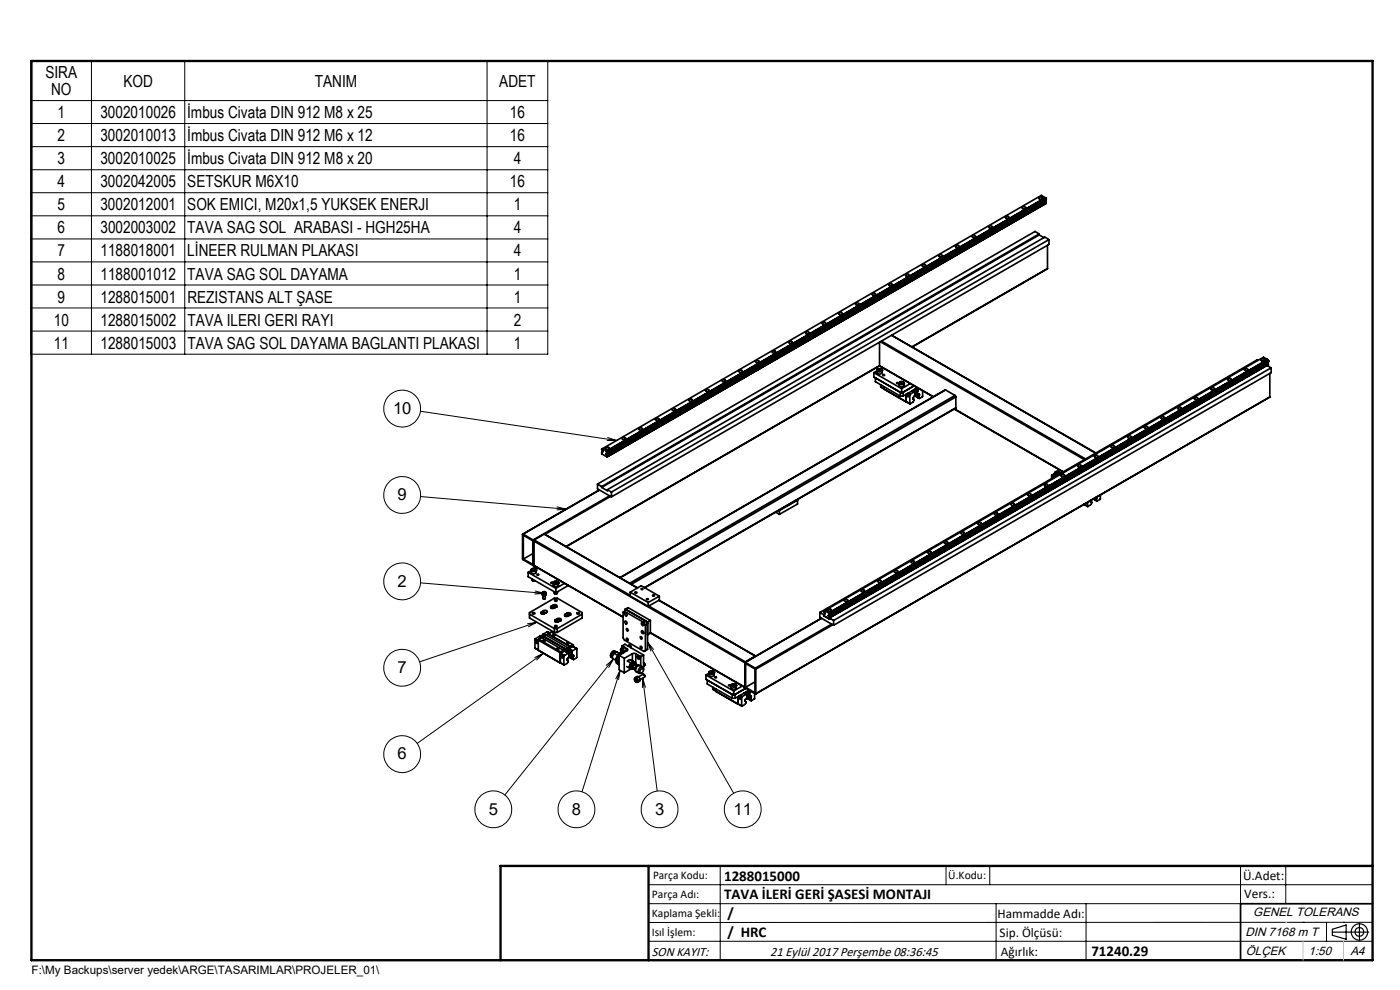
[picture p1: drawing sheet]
<svg xmlns="http://www.w3.org/2000/svg" width="297mm" height="210mm" viewBox="0 0 297 210" stroke-linecap="round" stroke-linejoin="round" font-family="sans-serif">
<g fill="none" stroke="#000" stroke-width=".21">
<path d="M6.5 12.9h109.7v62.2h-109.7zM19.4 12.9v62.2M39.2 12.9v62.2M103.3 12.9v62.2M6.5 21.3h109.7M6.5 26.2h109.7M6.5 31.1h109.7M6.5 36h109.7M6.5 40.9h109.7M6.5 45.8h109.7M6.5 50.7h109.7M6.5 55.6h109.7"/>
<path d="M6.5 60.5h109.7M6.5 65.3h109.7M6.5 70.2h109.7M89.2 87.2l41.6 6.2M128.8 93.4h2M128.9 92.8l1.9 .6M89.2 105.3l31 2.7M118.2 107.5l2 .5M120.2 108l-2.1 .2M89.2 123.6l26.3 2.3M113.5 125.4l2 .5M113.9 132l-24.9 8.4"/>
<path d="M113.9 132l-1.8 1M113.9 132l-2 .3M115.3 138.6l-26.8 19.1M115.3 138.6l-1.5 1.4M115.3 138.6l-1.8 .9M115.5 125.9l-2 .1M130.1 139.8l-23 28.8M130.1 139.8l-.9 1.8M130.1 139.8l-1.5 1.3M137.4 136.2l18.2 32.1M137.4 136.2l1.2 1.6M137.4 136.2l.7 1.9"/>
<path d="M131.6 142.2l-8.1 25.7M131.6 142.2l-.4 2M131.6 142.2l-1 1.8M136.3 143.9l3.1 23.9M136.3 143.9l.6 1.9M136.3 143.9v2M137.6 187.7h153.6M137.6 191.7h153.6M137.6 199.7h153.6M152.8 183.7v20M200.7 183.7v4M210 183.7v4"/>
<path d="M211.3 191.7v12M230.4 191.7v12M263.2 183.7v20M272.8 183.7v8M276.4 195.6h.1M281.4 195.6v4.1M285 195.6h.1M291.2 195.6l-153.6 .1"/>
<circle cx="85.3" cy="86.7" r="3.9"/>
<circle cx="85.3" cy="105" r="3.9"/>
<circle cx="85.3" cy="123.3" r="3.9"/>
<circle cx="85.3" cy="141.7" r="3.9"/>
<circle cx="85.3" cy="160" r="3.9"/>
<circle cx="104.6" cy="171.7" r="3.9"/>
<circle cx="122.3" cy="171.7" r="3.9"/>
<circle cx="139.9" cy="171.7" r="3.9"/>
<circle cx="157.6" cy="171.7" r="3.9"/>
</g>
<g fill="none" stroke="#000" stroke-width=".25">
<path d="M282.6 197.7h7.8M282.6 197.1l3-.9v3l-3-.8zM288.4 195.8v3.8M106.2 203.7h185"/>
<circle cx="288.4" cy="197.7" r="1.74"/>
<circle cx="288.4" cy="197.7" r=".93"/>
</g>
<g fill="none" stroke="#000" stroke-width=".35">
<path d="M191.2 59.7h.1M191.2 59.7l-10.6 6.1M192.1 59.2l-.9 .5M192.1 58.2l.3-.1a.29 .29 0 0 1 .4 .1 .29 .29 0 0 1 0 .4 .29 .29 0 0 1-.4 0l-.3-.2zM195.6 56.2l.3-.1a.28 .28 0 0 1 .5 .1 .28 .28 0 0 1-.4 .3h-.3zM199.1 54.2l.3-.1a.32 .32 0 0 1 .4-.1 .32 .32 0 0 1 0 .5 .32 .32 0 0 1-.4 0zM201.7 54.1h.1M201.7 54.1l-21.2 12.3M201.8 53.5h.1M201.8 53.5l-.9 .6M202.6 53.6l-.9 .5M202.7 52.1l.2-.1a.27 .27 0 0 1 .4 0 .27 .27 0 0 1 0 .4h-.1a.3 .3 0 0 1-.4 0 .3 .3 0 0 1-.1-.3z"/>
<path d="M206.3 50.1l.3-.2a.26 .26 0 0 1 .4 .1 .26 .26 0 0 1-.3 .4h-.1a.26 .26 0 0 1-.3 0 .26 .26 0 0 1 0-.3zM209.8 48l.3-.1a.26 .26 0 0 1 .3 0 .26 .26 0 0 1 0 .4l-.3 .1a.26 .26 0 0 1-.3-.1 .26 .26 0 0 1 0-.3zM212.3 48h.1M212.3 48l-.9 .5M212.4 47.4h.1M212.4 47.4l-10.6 6.1M213.2 47.5l-.9 .5M213.4 46l.2-.1a.27 .27 0 0 1 .3 0 .27 .27 0 0 1 .1 .3l-.2 .1a.28 .28 0 0 1-.4 0 .28 .28 0 0 1 0-.3zM216.9 44l.2-.2a.27 .27 0 0 1 .4 .1 .27 .27 0 0 1 0 .3l-.2 .1a.3 .3 0 0 1-.3 0 .3 .3 0 0 1-.1-.3zM220.4 41.9l.3-.1a.28 .28 0 0 1 .5 .2 .28 .28 0 0 1-.4 .3 .27 .27 0 0 1-.3-.1 .27 .27 0 0 1-.1-.3zM220.5 49.8l-92.9 53.6M220.5 49.8l1 .6"/>
<path d="M220.5 49.6v.2M220.5 49.6l-92.9 53.6M220.5 49.6l-.9-.5-92.8 53.6M221.8 42.6h.1M221.8 41.9l-93.1 53.8M221.8 41.9v.1M221.8 41.9l-.9-.5-93.1 53.8M221.8 42.6l-93.1 53.8M221.8 42.6l.1 .3M221.8 42l.1 .1M221.8 42h.1M221.8 42.4h.1"/>
<path d="M221.8 42.4l-.1 .2M221.8 42l-9.4 5.4M221.8 42l-93.1 53.7M221.9 42.1v.1M221.9 42.9v.1M221.9 42.1l-93.1 53.8M221.9 42.2h.1M221.9 42.9l-93.1 53.8M221.9 42.2v.1M221.9 42.3h.1M221.9 42.2l-93.1 53.8M221.9 42.3l-93.2 53.9"/>
<path d="M221.9 43v.1M221.9 42.3l-93.3 53.9M221.9 42.3l-93.1 53.8M221.9 43l-93.1 53.7M221.9 43.1l-93.1 53.8M221.9 43.1v.1M222.2 57l-28.7 16.6M222.2 52v5M222.5 50.8l-.8-.5-92.9 53.6M222.5 50.8l-92.8 53.6M222.5 50.8v1l-92.8 53.6M156.8 78.6l.3-.1a.28 .28 0 0 1 .4 .3 .28 .28 0 0 1-.4 .2 .23 .23 0 0 1-.3-.1 .23 .23 0 0 1 0-.3z"/>
<path d="M159.3 78.1h.1M159.3 78.1l-10.6 6.1M160.3 76.6l.2-.1a.29 .29 0 0 1 .4 0 .29 .29 0 0 1 .1 .3l-.3 .1a.27 .27 0 0 1-.3 0 .27 .27 0 0 1-.1-.3zM163.8 74.6l.3-.1a.26 .26 0 0 1 .4 0 .26 .26 0 0 1-.1 .4h-.1a.28 .28 0 0 1-.4 0 .28 .28 0 0 1-.1-.3zM167.4 72.5h.1a.3 .3 0 0 1 .4-.1 .3 .3 0 0 1 .1 .4h-.2a.28 .28 0 0 1-.3 0 .28 .28 0 0 1-.1-.3zM170.9 70.5l.3-.1a.28 .28 0 0 1 .5 .1 .28 .28 0 0 1-.4 .3 .27 .27 0 0 1-.3 0 .27 .27 0 0 1-.1-.3zM174.4 68.5l.3-.2a.29 .29 0 0 1 .4 .1 .29 .29 0 0 1 0 .4 .29 .29 0 0 1-.4 0l-.3-.1zM178 66.4v-.1a.32 .32 0 0 1 .5-.1 .32 .32 0 0 1 .1 .5h-.3a.26 .26 0 0 1-.3 0 .26 .26 0 0 1 0-.3zM180.5 66.4h.1M180.5 66.4l-31.8 18.3M180.6 65.8h.1M180.6 65.8l-21.3 12.3"/>
<path d="M181.5 64.4l.3-.2a.28 .28 0 0 1 .3 .1 .28 .28 0 0 1 .1 .3l-.4 .1zM185.1 62.3l.2-.1a.28 .28 0 0 1 .4 0 .28 .28 0 0 1 0 .4h-.2a.3 .3 0 0 1-.3 0 .3 .3 0 0 1-.1-.3zM185.4 79l5.9 3.4M185.4 79v1l5.9 3.4M186 78.6a.6 .6 0 0 1 .6-.4 .6 .6 0 0 1 .5 .4M186 78.6l.1 .6 .4 .2 .6-.3v-.5M186 78.6l.4 .3 .5-.1 .2-.2M186 78.7l-.6 .3M186.2 78.4l.2-.2a.34 .34 0 0 1 .5 0 .34 .34 0 0 1 0 .5l-.2 .1a.35 .35 0 0 1-.4 0 .35 .35 0 0 1-.1-.4zM186.4 78.4l-.1 .2 .2 .1M186.4 78.4v.2M186.5 78.6v.1"/>
<path d="M186.5 78.6h.2M186.6 77.6l11.3 6.6M186.6 77.6l-66.4 38.3M186.6 72.6v5M186.6 77.6l-66.5 38.3M186.6 77.6l11.4 6.5M186.7 78.3v.3h-.2M186.7 78.3l.2 .1-.1 .2-.3 .1M186.7 78.3l-.3 .1M186.8 72.5l43.2 25M187 72.3l43.3 25.1M187.1 78.6h.1"/>
<path d="M187.2 78l-.4 .2M188.6 60.2h.3a.25 .25 0 0 1 .3 0 .25 .25 0 0 1 0 .3l-.1 .1a.3 .3 0 0 1-.4 0 .3 .3 0 0 1-.1-.4zM189.1 71.1l43.3 25M189.2 71.1l43.3 25M264 78.3l.4-.1a.26 .26 0 0 1 .4 .2 .26 .26 0 0 1-.4 .2 .26 .26 0 0 1-.3 0 .26 .26 0 0 1-.1-.3zM266.9 76.4l-.2-.1-92.8 53.6M267.5 76.2l.3-.1a.26 .26 0 0 1 .4 .1 .26 .26 0 0 1 0 .3l-.3 .1a.26 .26 0 0 1-.3-.1 .26 .26 0 0 1-.1-.3zM268.8 77.5l.9 .5M268.9 76.9v.1M268.9 76.9l-9.5 5.4M268.9 77l-93.1 53.7M268.9 77l.2 .2"/>
<path d="M268.9 77.6l.2-.1zM268.9 76.3l.1 .2M268.9 76.3h.1M268.9 76.7h.1M268.9 76.7v.2M268.9 76.3l-93.1 53.8M268.9 76.3l-93.1 53.7M268.9 76.3l-9.4 5.5M268.9 76.3l-.9-.5-93.1 53.7M268.9 76.7l-93.1 53.8M269 76.5h.1M269 76.5l-93.1 53.7"/>
<path d="M269.1 76.5l-93.1 53.8M269.1 76.7h.1M269.1 77.2v.1M269.1 76.5v.2M269.1 77.3v.2M269.1 76.7l-93.2 53.7M269.1 76.7l-93.3 53.9M269.1 77.2l-93.1 53.8M269.1 77.3l-93.1 53.8 .8 .5M269.4 79.2v5M269.7 78l-92.9 53.6M269.7 78v1l-92.9 53.6"/>
<path d="M127.6 95.3h.1M127.6 96l.1 .3 1.1 .6M127.6 95.3l.1 .1M127.7 95.3h.1M127.7 96h-.1M127.7 95.4l.1 .2M127.7 95.4h.1M127.8 95.2l-.1 .1M127.8 95.2h.1M127.8 95.6v.3l-.1 .1M127.8 95.6h.1M127.8 95.2l.9 .5"/>
<path d="M128.5 94.9h.2a.3 .3 0 0 1 .4 0 .3 .3 0 0 1 .1 .3l-.2 .1a.31 .31 0 0 1-.4 0 .31 .31 0 0 1-.1-.4zM128.6 96.3l.1 .1M128.6 96.2v.1M128.7 96.2h-.1M128.7 95.7h.1M128.7 96.4l.1 .3M128.7 95.7l.1 .2M128.7 96.1h.1M128.7 96.1v.1M128.8 95.9h.1M128.8 96.1h-.1M128.8 96.7h.1"/>
<path d="M128.8 95.9v.2M128.8 96.1h.1M128.8 96.7v.2M132.1 92.9l.3-.1a.25 .25 0 0 1 .3 .1 .25 .25 0 0 1-.1 .3h-.1a.29 .29 0 0 1-.4 .1 .29 .29 0 0 1 0-.4zM135.5 90.9l.3-.1a.26 .26 0 0 1 .4 0 .26 .26 0 0 1-.1 .4h-.1a.28 .28 0 0 1-.4 0 .28 .28 0 0 1-.1-.3zM138 90.9h.1M138 90.9l-9.4 5.4M138.1 90.3h.1M138.1 90.3l-9.4 5.4M139.1 88.9l.2-.1a.26 .26 0 0 1 .4 0 .26 .26 0 0 1-.1 .4h-.1a.28 .28 0 0 1-.3 0 .28 .28 0 0 1-.1-.3zM142.6 86.8l.2-.1a.26 .26 0 0 1 .5 0 .26 .26 0 0 1-.2 .4 .28 .28 0 0 1-.4 0 .28 .28 0 0 1-.1-.3zM146.2 84.8l.3-.1a.25 .25 0 0 1 .3 0 .25 .25 0 0 1 0 .3l-.2 .1a.3 .3 0 0 1-.3 0 .3 .3 0 0 1-.1-.3z"/>
<path d="M148.7 84.7h.1M148.7 84.7l-10.7 6.2M148.7 84.2h.1M148.7 84.2l-10.6 6.1M149.7 82.8l.3-.2a.24 .24 0 0 1 .3 .1 .24 .24 0 0 1 .1 .3h-.2a.32 .32 0 0 1-.3 .1 .32 .32 0 0 1-.2-.3zM153.2 80.7l.4-.1a.24 .24 0 0 1 .3 0 .24 .24 0 0 1-.1 .4 .37 .37 0 0 1-.4 0 .37 .37 0 0 1-.2-.3zM185.7 80.1l5.3 3.1v.8l-5.3-3zM186.8 82.1l.8 .4M186.8 81.6v.5M187.6 82.5l4.7 2.8M187.6 82v.5M187.6 82.5v.1"/>
<path d="M190.7 81.3v.5a.65 .65 0 0 0 1.1 0v-.5M190.9 81.1l.7-.1a.34 .34 0 0 1 .1 .5 .34 .34 0 0 1-.5 .1 .34 .34 0 0 1-.4-.1 .34 .34 0 0 1 .1-.4zM190.9 81.1l.3-.1a.31 .31 0 0 1 .4 0 .31 .31 0 0 1 .1 .4l-.4 .1a.34 .34 0 0 1-.4-.4zM191 84h.6M191.1 81.1l-.1 .2 .2 .1M191.1 81.1v.2M191.2 81.3v.1M191.2 81.3h.1M191.3 83.4l2.6-1.6-2.3 1.4v.8M191.3 82.4v1M191.3 81.1l.3 .1-.4 .2M191.3 81.1h-.2"/>
<path d="M191.3 81.1v.2M192.2 83.7l.1 1.6M192.2 85.2l.9 .5M192.2 83.6v1.6M192.2 85.2l.1 .1M192.5 83.8l.2 .2v.2zM192.5 83.5l.5 .3M192.7 83.4l.4 .2M193 83.8l.1 1.9M193.1 83.6l-.1 .2M193.1 81.4l-1.8 1M193.5 82.9l.2 .1"/>
<path d="M193.7 84.6l.1 .1M193.9 82.7h.1M193.9 82.6l.1 .1M194 82.7h.1M194.1 83.1v.3a.29 .29 0 0 0 .3 .2 .29 .29 0 0 0 .2-.3l.1-.2M194.1 83.1l-1 .5M194.1 82.5l.1 .1M194.2 82.5v.2l-.5 .1M194.2 83h.2l.1 .2-.3 .2-.1-.2zM194.2 83.8l.6 .4M194.3 83.8l.6 .3M194.4 82.4l.2 .1"/>
<path d="M194.6 83l-.1 .4-.4 .2M194.6 82.7h.1M194.6 82.7l-.6 .3 .1 .1M194.6 82.5l-.9 .5M194.6 82.5h.1M194.6 82.7v.3M194.6 83l.1 .1M194.6 83.7l.4 .2M194.6 82.3l-3 1.7M194.7 82.7v.4M194.7 83.6l.4 .2M194.8 83.5l.1 .1"/>
<path d="M194.8 83.5l-.9 .6-.2 .3 .2 .5-.2 .4-.6 .4M194.8 84.4l.3 .1M194.8 84.2v.2M194.8 83.5h.1M194.8 84.4l-.7-.4 1 .5M194.9 83.5l.2 .3M194.9 84.1l-.1 .1M195 83.9l-.1 .2M195.1 82.5l-.4 .2M195.1 83.8l-.1 .1M195.7 82.9v1.3l-.6 .3M200.6 82.7l-69.1 39.8"/>
<path d="M200.6 82.7l2 1.2M200.6 82.7l-69 39.8M202.5 86.8l23 13.3M202.5 86.7l23.1 13.4M202.6 83.9l.2 .3M202.6 83.9l-69 39.8M202.8 86.5l-66 38.2M202.8 84.2v2.3M202.8 84.2l-68.9 39.7M202.8 86.5l-66.1 38.1M224.9 99.8l-.4 .2M228.7 98.7l.2-.1a.27 .27 0 0 1 .4 0 .27 .27 0 0 1 0 .3l-.2 .1a.29 .29 0 0 1-.3 0 .29 .29 0 0 1-.1-.3z"/>
<path d="M232.2 96.7l.3-.2a.29 .29 0 0 1 .4 .1 .29 .29 0 0 1-.1 .4 .29 .29 0 0 1-.4 0l-.2-.1zM235.7 94.6l.2-.1a.28 .28 0 0 1 .4 0 .28 .28 0 0 1 0 .4l-.2 .1a.26 .26 0 0 1-.3-.1 .26 .26 0 0 1-.1-.3zM238.2 94.6h.1M238.2 94.6l-10.6 6.1M238.3 94h.1M238.3 94l-11.5 6.6M239.3 92.6l.2-.1a.26 .26 0 0 1 .4 0 .26 .26 0 0 1 0 .3l-.3 .1a.24 .24 0 0 1-.3 0 .24 .24 0 0 1 0-.3zM242.8 90.5l.3-.1a.28 .28 0 0 1 .3 .1 .28 .28 0 0 1 .1 .3l-.2 .1a.3 .3 0 0 1-.4 0 .3 .3 0 0 1-.1-.4zM246.3 88.5l.3-.1a.25 .25 0 0 1 .3 0 .25 .25 0 0 1 .1 .4h-.2a.29 .29 0 0 1-.4 0 .29 .29 0 0 1-.1-.3zM248.8 88.5h.1M248.8 88.5l-10.6 6.1M248.9 87.9h.1"/>
<path d="M248.9 87.9l-10.6 6.1M249.8 87.4l-.9 .5M249.8 86.5l.4-.1a.29 .29 0 0 1 .4 0 .29 .29 0 0 1-.1 .4 .29 .29 0 0 1-.4 0zM253.4 84.4l.3-.1a.28 .28 0 0 1 .4 .2 .28 .28 0 0 1-.3 .3l-.3-.1zM256.9 82.4l.2-.1a.32 .32 0 0 1 .5 0 .32 .32 0 0 1 0 .4 .32 .32 0 0 1-.5 0zM259.4 82.3h.1M259.4 82.3l-10.6 6.2M259.5 81.8h.1M259.5 81.8l-.9 .5M260.5 80.3l.1-.1a.28 .28 0 0 1 .5 0 .28 .28 0 0 1-.1 .4l-.1 .1a.3 .3 0 0 1-.3 0 .3 .3 0 0 1-.1-.4zM269.4 84.2l-109.1 63M269.4 84.2l-109.1 62.9"/>
<path d="M111 113.3h-.2l.1 5.4 2.2 1.3 .1-.1M111 113.3l2.1 1.2M111 113.6l2 1.1v5l-2-1.1zM113 117.4l-2 1.2M113.1 114.5l.1 .3M113.2 120h.1M113.2 119.9v.1M113.2 119.9l19 11-19-10.9M113.2 114.8v5.1M113.2 114.8l44.8 25.8M113.3 114.5l-.1 .3M113.3 114.5l20.4 11.8"/>
<path d="M115.5 113.3l19.8 11.4M115.5 113.3l-2.2 1.2M115.5 113.3l19.7 11.4M126.8 102.7v1l2.9 1.7M126.8 102.7l.8 .5M127.1 103.9l-16.2 9.4M127.2 104l-16.2 9.3M127.6 103.4l1.2 .7v-.2M127.6 103.2v.2M128.8 103.9l.9 .5M129.3 105.2l-16.2 9.3M129.5 105.3l-13.9 8"/>
<path d="M129.7 104.4v1M164.5 108.6l.8 .5M165.2 108.3h.1M165.3 108.3v.8M169.1 106l.1 .1M169.2 106.1l-3.9 2.2M169.2 106.1v.8l-3.9 2.2M193.3 119.1l.2-.1a.26 .26 0 0 1 .5 0 .26 .26 0 0 1-.2 .4h-.1a.28 .28 0 0 1-.3 0 .28 .28 0 0 1-.1-.3zM195.8 119.1h.1M195.8 119.1l-.9 .5M195.9 118.5h.1M195.9 118.5l-10.6 6.1"/>
<path d="M196.7 118.6l-.9 .5M196.8 117.1l.3-.1a.26 .26 0 0 1 .4 0 .26 .26 0 0 1-.2 .4h-.1a.28 .28 0 0 1-.3 0 .28 .28 0 0 1-.1-.3zM200.3 115l.3-.1a.26 .26 0 0 1 .4 .1 .26 .26 0 0 1-.1 .3h-.1a.3 .3 0 0 1-.5-.3zM203.9 113l.2-.1a.3 .3 0 0 1 .4 0 .3 .3 0 0 1 .1 .3l-.3 .1a.28 .28 0 0 1-.3 0 .28 .28 0 0 1-.1-.3zM206.4 113h.1M206.4 113l-.9 .5M206.5 112.4h.1M206.5 112.4l-10.6 6.1M207.4 111.9l-.9 .5M207.4 111l.4-.2a.24 .24 0 0 1 .3 .1 .24 .24 0 0 1 0 .3l-.1 .1a.35 .35 0 0 1-.6-.3zM210.9 109l.4-.2a.24 .24 0 0 1 .3 0 .24 .24 0 0 1 0 .4 .41 .41 0 0 1-.7-.2zM214.5 106.9l.3-.2a.29 .29 0 0 1 .5 .3 .28 .28 0 0 1-.5 .2l-.2-.1z"/>
<path d="M218.1 104.8l.2-.1a.26 .26 0 0 1 .4 .1 .26 .26 0 0 1-.2 .4h-.1a.26 .26 0 0 1-.3-.1 .26 .26 0 0 1 0-.3zM221.6 102.8l.3-.1a.25 .25 0 0 1 .3 0 .25 .25 0 0 1 0 .3l-.1 .1a.31 .31 0 0 1-.4 .1 .31 .31 0 0 1-.1-.4zM223.1 100.8l.6 .4M223.1 100.8v.7M223.7 100.3h.1a.61 .61 0 0 1 1 .1M223.7 100.3v.6l.2 .1M223.7 100.3l.4 .3h.5l.2-.2M223.7 100.5l-.6 .3M223.9 100.1l.3-.1a.31 .31 0 0 1 .5 .1 .31 .31 0 0 1-.2 .4h-.1a.35 .35 0 0 1-.4 0 .35 .35 0 0 1-.1-.4zM224.1 100.1v.3M224.2 100.4h.2M224.2 100.4h.1"/>
<path d="M224.4 100.1l.2 .2-.1 .1-.5-.1 .1-.2M224.4 100.1h-.3M224.4 100.1v.3M224.8 100.3v.2M225.1 100.8l.3-.2a.27 .27 0 0 1 .3 .1 .27 .27 0 0 1 .1 .3l-.2 .1a.34 .34 0 0 1-.5-.3zM227.6 100.7h.1M227.6 100.7l-21.2 12.3M227.7 100.1h.1M229.9 107h.1M230 107l.7 .4M230 107h.1M230 107l.8 .4"/>
<path d="M230.7 107.4h.1M230.7 106.6v.8M231.4 106.4h.1M231.4 106.1v.3M231.5 106.4l.1 .3-.2 .4-.6 .3M232.1 105.7l.5 .3M232.2 105.7l.4 .2M232.5 105.5l.2 .2M232.6 106.2l.2 .1M232.6 106v.2M232.6 105.5l.2 .1M232.6 106.2l-.6-.4 .8 .5"/>
<path d="M232.6 105.9v.1M232.7 105.7l-.1 .2M232.7 105.4l.1 .2M232.8 105.6l-.1 .1M233.4 105v.9l-.6 .4M112 121.4v.9l5.9 3.4M112 121.4l5.9 3.4M112.3 130.3l5.3 3M112.7 120.9a.57 .57 0 0 1 .5-.3 .57 .57 0 0 1 .5 .3M112.7 120.9v.5l.3 .3 .7-.1v-.7M112.7 120.9l.3 .3 .6-.1 .1-.2M112.7 121l-.7 .4"/>
<path d="M112.7 120.8l.5-.2a.32 .32 0 0 1 .5 .2 .32 .32 0 0 1-.5 .3h-.3zM112.9 122.8l.1 .4M113 130h.1a.22 .22 0 0 1 .3-.1 .22 .22 0 0 1 .1 .3h-.1a.25 .25 0 0 1-.3 .1 .25 .25 0 0 1-.1-.3zM113 123.2h.4M113 120.7v.3M113.1 121h.1M113.3 120.7v.3h-.2M113.3 120.7l.2 .1-.4 .2-.2-.1 .1-.2M113.3 120.7h-.3M113.5 123.2h-.1M113.5 123.1l-.5 .1M113.5 137.5l5.4 3.1"/>
<path d="M113.5 137.5l.7 .4M113.5 135.6v1.9M113.5 135.6l.7 .5M113.6 135.5l-.1 .1M113.6 135.5l.6 .3M113.7 120.9h.1M113.8 136.1l.3 .3-.2 .1zM113.9 120.3l-.5 .3M113.9 121.9l.3-.1 .1 .1-.3 .1zM114.2 135.8l4.6 2.7M114.2 135.8l.1 2.2M114.3 135.6l-.1 .2"/>
<path d="M114.3 135.6l4.6 2.7M114.6 135.1l.3 .2M114.6 135.1l.3 .1M114.6 135.1h.1M114.9 129.8v.4M114.9 135.2l-.6 .4M114.9 135.2l4.6 2.7M115 125.8h.1M115 125.8v.3l.3 .3 .5-.2 .1-.4M115 125.8l.4 .2h.3l.2-.2M115.1 134.9l-.1 .1 .2 .1M115.1 134.9h.5"/>
<path d="M115.1 134.9l-.1 .1M115.1 134.9h.4M115.1 125.6l.5-.1 .3 .3M115.1 125.6l-.1 .2M115.1 125.6l.3-.1a.24 .24 0 0 1 .3 0 .24 .24 0 0 1 0 .4h-.2a.25 .25 0 0 1-.3 0 .25 .25 0 0 1-.1-.3zM115.1 134.6h.2l-1.7 .9M115.1 134.6v.1M115.2 126.3v.7l.2 .1 .3-.2v-.6M115.2 135.9l.3-.1 .2 .2-.4 .1zM115.3 127h.3M115.3 135h.1M115.3 135v.1"/>
<path d="M115.3 129.5h.2a.32 .32 0 0 1 .5 0 .32 .32 0 0 1 0 .4l-.7 .3a.3 .3 0 0 1-.4 0 .3 .3 0 0 1 0-.4M115.3 129.5v.5M115.3 129.5l-.4 .3M115.3 130l-.3 .2M115.4 125.8h.1M115.4 125.6l-.2 .1 .3 .2M115.4 125.6h.2M115.4 125.6v.2M115.4 135h.1M115.4 135l4.6 2.7M115.4 135l-.5 .3M115.4 135l4.6 2.6"/>
<path d="M115.4 135l.5-.3 4.6 2.7M115.5 125.8h.1M115.5 130.1l-.3 .2M115.5 130.1v.1M115.6 125.6l-.1 .3M115.6 125.6v.2M115.7 130.1h-.2M115.8 134.8l-.3-.2-.9 .5M115.9 130h-.6M116.1 134h.1M116.1 134l-1 .6M116.1 134l.5 .3"/>
<path d="M116.2 134l.4 .3M116.3 134.5l4.6 2.7M116.3 134.5l-.4 .2M116.3 134.4l4.6 2.7M116.3 134.4v.1M116.3 134.4l.6-.3 4.7 2.7M116.8 123.6h.5l-.2 .1zM116.9 128.6v.4M117.1 129h-.1M117.1 128.7l.3-.2a.28 .28 0 0 1 .4 .1 .28 .28 0 0 1 0 .4 .28 .28 0 0 1-.4-.1zM117.2 128.6l.3-.1 .4 .3M117.2 128.6l-.1 .2"/>
<path d="M117.3 134.6h.1a.19 .19 0 0 1 .2 0 .19 .19 0 0 1 .1 .3l-.4-.1zM117.4 123.6a.6 .6 0 0 1 .5-.3 .6 .6 0 0 1 .6 .3M117.4 123.6v.6l.5 .3 .6-.3v-.6M117.4 123.6l.5 .4 .4-.1 .2-.3M117.4 128.8h.1M117.4 128.3h.2a.31 .31 0 0 1 .4 0 .31 .31 0 0 1 0 .4l-.5 .3a.35 .35 0 0 1-.5 .1 .35 .35 0 0 1-.1-.5M117.4 128.6l-.1 .2 .2 .1 .2-.1v-.2M117.4 128.6h.3M117.4 128.3v.2M117.4 128.6v.2M117.4 128.3l-.5 .3M117.5 123.5l.3-.2a.34 .34 0 0 1 .4 0 .34 .34 0 0 1 .1 .5l-.3 .1a.35 .35 0 0 1-.4-.1 .35 .35 0 0 1-.1-.3z"/>
<path d="M117.5 129l-.4-.2v.2M117.5 128.8h.1M117.6 125.5l.1 .4M117.6 133.3v.9M117.6 134.2h.6M117.6 133.3h.6M117.6 134.2l-5.3-3.1v-1.1l5.3-3.1h.6l5.3 3.1v1.1l-5.3 3.1M117.7 128.6v.2M117.7 127.3a.24 .24 0 0 1 .3-.1 .24 .24 0 0 1 .1 .3 .23 .23 0 0 1-.3 .1 .23 .23 0 0 1-.1-.3zM117.7 125.9h.4M117.7 132.7l.5 .1-.2 .2a.2 .2 0 0 1-.3 0 .2 .2 0 0 1 0-.3zM117.7 123.5v.1l.2 .1"/>
<path d="M117.7 123.5v.2M117.8 131.5v.4M117.8 123.7h.1M117.9 123.7h.1M117.9 128.8h.1M117.9 131.7l.5 .2M117.9 124.8v.9M117.9 131.9h.1M118 123.4l.2 .1-.1 .2h-.2M118 123.4l-.3 .1M118 123.7h.1M118 123.4v.3"/>
<path d="M118 123.7h-.1M118 131.5l.2-.1a.29 .29 0 0 1 .4 0 .29 .29 0 0 1 0 .4h-.2a.27 .27 0 0 1-.3 0 .27 .27 0 0 1-.1-.3zM118.2 137.5h.3l.1 .2-.3 .1-.2-.1zM118.2 133.3v.9M118.3 125.5l-.2 .4h-.4M118.3 131.2h.2a.31 .31 0 0 1 .4 0 .31 .31 0 0 1 0 .4l-.5 .3a.35 .35 0 0 1-.5 .1 .35 .35 0 0 1-.1-.5M118.3 131.2v.2M118.3 131.2l-.5 .3M118.3 131.7h.1M118.3 131.5l-.2 .1 .1 .1 .2 .1M118.3 131.5h.2M118.3 131.5v.2"/>
<path d="M118.4 131.7h.1M118.5 123.6h.1M118.5 131.5l.1 .1-.2 .2M118.5 131.5v.2M118.8 131.7l-.3-.3h-.4l-.2 .5M118.8 131.7h.1M118.8 131.6v.1M118.8 138.5l.1 2.1M118.9 138.7l.7 .5M118.9 138.7v1.9M118.9 138.3l-.1 .2M119 138.6l-.1 .1"/>
<path d="M119 138.6l.7 .5M119.1 139.3l.1-.1 .2 .4h-.2zM119.5 137.9l-.6 .4M119.5 137.9l.1 .1M119.6 139.2v1.8M119.7 139.1l-.1 .1M119.8 123.7l-1.9 1.1M119.8 138.1l-.8 .5M119.8 138.1l.6 .4M119.9 130.3v.4M120 137.7l-.4 .3M120 130.5h.1"/>
<path d="M120 130.5l.5 .2M120 130.5v.2M120 137.6v.1M120 130.7h.1M120.2 130.3l.3-.1 .4 .3M120.2 130.3l-.2 .2M120.2 130.3l.2-.1a.24 .24 0 0 1 .3 .1 .24 .24 0 0 1 0 .3h-.2a.25 .25 0 0 1-.3 0 .25 .25 0 0 1 0-.3zM120.2 136.4l.4-.1a.23 .23 0 0 1-.2 .3 .23 .23 0 0 1-.2-.2zM120.3 138l.1-.1 .5 .1M120.3 137.9l.2-.1a.2 .2 0 0 1 .3 .1 .2 .2 0 0 1-.1 .3 .24 .24 0 0 1-.3 0 .24 .24 0 0 1-.1-.3zM120.3 130.1l.1-.1a.36 .36 0 0 1 .5 0 .36 .36 0 0 1 .1 .4l-.7 .4a.31 .31 0 0 1-.4-.1 .31 .31 0 0 1 0-.4M120.3 140h.1"/>
<path d="M120.3 130.1v.1M120.3 130.1l-.4 .2M120.4 130.5l.1 .1M120.4 130.3l-.2 .1 .1 .1 .2 .1 .1-.3M120.4 130.3h.2M120.4 130.3v.2M120.4 130.5h.1M120.4 138h.1M120.4 138l.2 .1M120.5 137.4l-.5 .2M120.5 137.4h.1M120.5 138h-.1"/>
<path d="M120.5 138h.1M120.5 124.2l-2.6 1.5M120.6 138l-.1 .1M120.6 138.1h.1M120.6 130.3v.2M120.7 138.5l-1 .6M120.7 137.6l-.9 .5M120.7 137.6l.5 .3M120.8 138.5l.2-.1 .1 .1-.2 .3h-.1zM120.9 130.5h.1M120.9 130.4v.1M120.9 139.3l.6 .3"/>
<path d="M120.9 137.2l-.4 .2M120.9 137.1v.1M121 139.2l.5 .3M121.2 138.4l-.1 .4-.3 .2M121.2 138.1h.1M121.2 138.1l-.5 .4M121.2 138.1v.3M121.2 138.4l.1 .1M121.2 139.1l.4 .2M121.2 137.9l-.8 .6M121.3 139l.4 .2M121.3 138.5l-.1 .3a.27 .27 0 0 1-.2 .2 .27 .27 0 0 1-.3-.2v-.3"/>
<path d="M121.3 138.1v.4M121.4 139h.2M121.5 139.8l.2 .1M121.5 139.6v.2M121.5 139.8l-.8-.4 1 .5M121.5 137.1h.1M121.5 139.5v.1M121.5 137.1l-.8 .5M121.5 137.1l.8 .5M121.6 137.1l.7 .5M121.6 136.8v.4M121.6 136.8l-.7 .3"/>
<path d="M121.6 139.3l-.1 .2M121.6 139l-.1-.1-1 .7-.2 .4h.2v.4l-.2 .3-.6 .4M121.6 139h.1M121.7 139.2l-.1 .1M121.7 139v.2M122.3 137.6l.1 1.8-.7 .5M122.3 137.6l-1 .5M122.4 130h.5a.25 .25 0 0 1-.3 .3 .25 .25 0 0 1-.2-.3zM123.5 130.3l-5.3 3M129.5 139.1h.1M130.1 138.2h.1M130.1 138.2l-.5 .5a.53 .53 0 0 0 .3 .9"/>
<path d="M130.1 138.2l.3-.1 .3 .2M130.1 138.2l-.5 .4-.1 .5M130.2 138.6l-.1 .1a.73 .73 0 0 0 0 1l.6 .4M130.2 138.6l.9 .5M130.2 138.5l-.3 .9M130.2 138.5v.1M130.7 138.3l-.5 .2M130.7 138.2l.8 .4M130.7 138.2v.1M130.7 138.2l.7 .5M130.8 139.4l-.1 .3M130.8 139.6l-.1 .2 .1 .9"/>
<path d="M130.8 139.6l.2 .1M131 139.7l.3-.3-.1 .4M131 139.7l.1 .5M131.2 139.7l-.1 .2M131.2 139.8l-.1 .4M131.2 139.8l.1 .1M131.3 139.9h.1M131.3 139l1.1 .7M131.3 139v3.1l1.1 .6M131.6 138.6l-.1 .1M131.6 138.6l-.6 .6-.2 .4M131.6 138.6l.1 .1"/>
<path d="M131.7 138.7h.1M131.8 137.6l-.1 .1 .1 .5 .4 .3M131.8 137.6l.6-.3 .4 .5 .1 .3M131.8 137.6a.68 .68 0 0 1 .6 .8M131.8 138l.1-.2 .3 .4-.1 .1-.2-.1M131.8 138l.1 .2M132 137.9l-.2 .1M132 137l.6-.3 3.9 2.3M132 137l1 .6M132 137v.5M132 138.5v.1M132 138.6h-.4"/>
<path d="M132.1 137.9l.1 .2M132.1 137.9h.1M132.2 138.1l-.3 .1M132.2 138.1h.1M132.3 138.5v-.2a.39 .39 0 0 0-.1-.5 .39 .39 0 0 0-.5 .1l.1 .4 .4 .2M132.4 139.7v3M132.5 129.7l-.3 .1v5.5l.3 .5 4.1 2.4M132.5 129.7l4.1 2.3M132.5 129.7l.5-.3 4.1 2.4M132.6 130.1l.3 .1a.24 .24 0 0 1 .2 .2 .24 .24 0 0 1-.3 .2l-.2-.2zM132.6 131.8l.3 .1a.25 .25 0 0 1 .2 .3 .25 .25 0 0 1-.3 .2l-.3-.4zM132.6 129.2v.4"/>
<path d="M132.6 129.2l4.8 2.7M132.6 129.2l.6-.3 4.8 2.7M132.9 135.4h.2a.21 .21 0 0 1 .2 .3 .21 .21 0 0 1-.2 .1l-.2-.2zM133 133.3l.1 .1a.21 .21 0 0 1 .2 .2 .21 .21 0 0 1-.2 .2l-.2-.2zM133 137.6l.2 .2-.2 .2M133 138l-1.7 1M133 137.6v.4M133.2 137l.4-.2 .2 .6M133.5 140l-.3 .1M133.6 139.9l.8 .5M133.6 136.9h.1M133.7 136.9l.1 .4"/>
<path d="M133.7 125.6l2.3-1.4 3.9 2.3M133.7 125.6l3.8 2.2M133.7 125.6v.8l3.8 2.2M133.7 139.9l.8 .5M134.2 138.7h.7M134.2 138.7l-1.8 1M134.2 138.7v1.5M134.9 138.7l1 .6M134.9 138.7v2M135.2 139.2h.2a.27 .27 0 0 1 .3 .3 .27 .27 0 0 1-.3 .3zM135.9 137.1h.1a.24 .24 0 0 1 .2 .2 .24 .24 0 0 1-.1 .3l-.2-.2zM135.9 135l.1 .1a.23 .23 0 0 1 .2 .2 .23 .23 0 0 1-.2 .2z"/>
<path d="M135.9 139.3v2M136.1 132.1a.34 .34 0 0 1 .4 .2 .34 .34 0 0 1-.1 .4l-.3-.2zM136.1 133.8l.3 .1a.24 .24 0 0 1 .2 .3 .24 .24 0 0 1-.3 .2l-.2-.4zM136.5 139v2.9l-.1-.3a.6 .6 0 0 0-.7 0 .6 .6 0 0 0-.3 .6 .4 .4 0 0 0 0 .4 .4 .4 0 0 0 .3 .2h.3M136.5 139l-.6 .3M136.6 132l.3 .6M136.9 138l-.3 .2M136.9 132.6v5.4M137.1 131.8l-.5 .2M137.1 131.8l.3 .5-.5 .3M137.4 137.7l-.5 .3M137.4 131.9v5.8"/>
<path d="M137.4 137.7l-.8 .5M137.5 127.8v.8M137.6 128.5l20.5 11.9M138 134.3l20 11.5M138 131.6l-.6 .3M138 131.6v2.7l-.6 .4M138 134.2l20 11.6M139.8 127.3l20.4 11.9M139.9 126.5l-2.4 1.3M139.9 126.5v.8l-2.4 1.3M160.2 139.2l-2.1 1.2M173.9 129.9v1l2.9 1.7"/>
<path d="M173.9 129.9l.9 .5M174.3 131.1l-16.3 9.4M174.3 131.2l-16.2 9.3M174.8 130.6l1.2 .7v-.3M174.8 130.4h.1M174.8 130.4v.2M174.8 129.6h.1M174.8 130.3v.1M174.8 129.7l.2 .3-.2 .3M174.8 129.7h.1M174.8 130.6l1.2 .6M174.8 129.6v.1"/>
<path d="M174.8 130.6h.1M174.9 129.6h-.1M174.9 129.5v.1M174.9 129.5h.1M174.9 129.5l.9 .5M174.9 129.5l-.1 .1M175.6 129.3l.2-.1a.29 .29 0 0 1 .4 0 .29 .29 0 0 1 0 .4h-.2a.28 .28 0 0 1-.3 0 .28 .28 0 0 1-.1-.3zM175.8 130.7h.1M175.8 130.6v.1M175.8 130v.1M175.8 130.7l.2 .3M175.8 130.1l.1 .1"/>
<path d="M175.8 130.4v.1M175.8 130.5v.1M175.8 130.1h.1M175.9 130.2v.1M175.9 130.3h.1M175.9 130.4h.1M175.9 130.4h-.1M176 130.3l-.1 .1M176 131.2h.1M176.4 132.4l-16.2 9.3M176.7 132.5l-16.4 9.4M176.8 131.6v1"/>
<path d="M179.1 127.3l.4-.1a.24 .24 0 0 1 .3 0 .24 .24 0 0 1 0 .4h-.2a.3 .3 0 0 1-.4 0 .3 .3 0 0 1-.1-.3zM182.7 125.3l.3-.2a.24 .24 0 0 1 .3 .1 .24 .24 0 0 1 0 .3h-.5zM185.2 125.2h.1M185.2 125.2l-9.4 5.5M185.3 124.6h.1M185.3 124.6l-9.5 5.5M186.1 124.7l-.9 .5M186.3 123.1h.1a.27 .27 0 0 1 .4 0 .27 .27 0 0 1 0 .4 .31 .31 0 0 1-.4 0 .31 .31 0 0 1-.1-.4zM189.8 121.1l.3-.1a.25 .25 0 0 1 .4 .1 .25 .25 0 0 1-.1 .4h-.1a.3 .3 0 0 1-.4 0 .3 .3 0 0 1-.1-.4zM118.9 140.6l.7 .4M118.9 140.6h.1M118.9 140.6l.8 .5"/>
<path d="M119.6 141l.1 .1M130.8 140.6v.1M130.8 140.7h.2M131 140.7l.2 .2M131.1 140.4l.1 .5M131.1 140.4l-.1 .3M131.1 140.2v.2M131.2 140.9l.1 .1M131.3 141h.1M132.9 141.4l.8 .4M133.1 140.2l.8 .4M133.9 140.6a.71 .71 0 0 0 0 1.3"/>
<path d="M133.9 140.6h.1M133.9 141.9h.1M133.9 141.9l-1.5 .8M133.9 140.6l-.1 .2a.63 .63 0 0 0 .1 1.1M134.1 140.6l-.3 .2a.65 .65 0 0 0 .2 1.1M134.1 140.6l.2 .1M134.1 140.6h-.2M134.2 141.4l.6 .4M134.2 140.5l.2 .1M134.3 140.7l-.3 .3a.48 .48 0 0 0-.2 .6 .48 .48 0 0 0 .5 .3h.1M134.4 141.9h.1M134.4 140.4l.3 .2-.5-.1"/>
<path d="M134.4 141.1l.6 .3-.1-.1M134.4 140.4l.3 .2M134.4 140.4l-.2 .1M134.4 140.4h.1M134.4 140.6l-.1 .1M134.4 140.6h.4l.1 .4M134.5 141.1l-.3 .1 .1 .3M134.6 141.7l.2 .3zM134.7 143.9a.5 .5 0 0 1 .5 .2 .5 .5 0 0 1-.1 .6l-.4-.4zM134.7 143.7l-.1 .3 .1 .3 .3 .4h.3M134.7 143.7l.6-.2 .4 .4v.5l-.4 .3M134.7 143.7l.5 .3a.47 .47 0 0 1 .1 .7"/>
<path d="M134.8 144.1l.1 .3M134.8 141.8h.1M134.9 141.2h.1M134.9 141h.1M134.9 144l-.1 .1M135 144.1h.1M135 144.1l.1 .2M135 144.1l.1 .3-.1 .1-.1-.1M135 144.1l-.1-.1-.1 .1M135.1 144.3l-.2 .1M135.5 141.1l-.3-.1-.4 .2a.4 .4 0 0 0-.1-.6 .4 .4 0 0 0-.5 .2l-.2 .3a.47 .47 0 0 0-.2 .5 .47 .47 0 0 0 .5 .3l.3-.2M135.5 143.6l.9-.6 .3 .2 .1 .4-1 .5"/>
<path d="M135.5 141.1l-.6 .5-.1 .7M135.9 142a.36 .36 0 0 1 .6-.1 .36 .36 0 0 1-.1 .6 .37 .37 0 0 1-.6 .3 .37 .37 0 0 1 .1-.7zM136.3 141.5l-.6-.3a.86 .86 0 0 0-.8 1.3l.6 .3M136.5 140.6l.3 .4-.3 .3M136.6 140.6l.2 .4M136.6 143l.2 .5M149.8 143.2v.9l5.8 3.4M149.8 143.2l5.8 3.4M150 144.3v.8l5.3 3M150.4 142.7a.57 .57 0 0 1 .5-.4 .57 .57 0 0 1 .5 .4M150.4 142.7v.5l.3 .3 .7-.2v-.6M150.4 142.7l.5 .3 .4-.1 .1-.2"/>
<path d="M150.4 142.8l-.6 .4M150.5 142.5l.4-.1a.31 .31 0 0 1 .5 .2 .31 .31 0 0 1-.5 .3 .33 .33 0 0 1-.4-.4zM150.7 142.5l-.1 .2 .2 .1M150.7 142.5v.2M150.8 142.8h.1M151 142.7l-.2 .1M151 142.5l.2 .1-.1 .2h-.3M151 142.5h-.3M151 142.5v.2M151.2 146.2l.7 .4zM151.2 145.7v.5M151.4 142.7h.1"/>
<path d="M151.6 142.1l-.5 .3M151.9 146.7l4.6 2.7M151.9 146.1v.6M151.9 146.7l4.7 2.7M155.1 145.4a.6 .6 0 0 1 .5-.3 .6 .6 0 0 1 .6 .3M155.1 145.4v.6l.5 .2 .6-.2v-.6M155.1 145.4l.5 .3 .4-.1 .2-.2M155.2 145.2l.3-.1a.34 .34 0 0 1 .4 0 .34 .34 0 0 1 .1 .4l-.2 .1a.35 .35 0 0 1-.4 0 .35 .35 0 0 1-.2-.4zM155.3 148.1h.6M155.3 147.3v.8M155.4 145.2v.2M155.6 147.5l2.6-1.5-2.3 1.3v.8"/>
<path d="M155.6 146.6v.9M155.7 145.2v.3h-.1h.2M155.7 145.2l.2 .1v.2l-.5-.1v-.2M155.7 145.2h-.3M156.2 145.4h.1M156.5 149.4h.1M156.5 147.8v1.6M156.6 149.3l.7 .4M156.6 147.8v1.5M156.6 149.3v.1M156.6 149.4l.8 .4M156.8 147.6l.5 .3"/>
<path d="M157 147.5l.4 .3M157.3 149.7l.1 .1M157.3 147.9v1.8M157.4 147.8l-.1 .1M157.5 145.5l-1.9 1.1M157.8 147l.3 .2M157.9 147l.2 .2M158 145.8l.1 .2 2.2 1.1M158 140.6v5.2M158 148.7l.2 .1M158.1 140.4l-.1 .2M158.1 140.5l-.1 .1"/>
<path d="M158.1 140.5l2.1 1.2M158.2 140.7l2 1.2v5.1l-2-1.2zM158.3 146.8h.1M158.4 147.2v.4a.31 .31 0 0 0 .4 .2 .31 .31 0 0 0 .2-.4v-.2M158.4 147.2l-1 .6M158.5 146.7h.1M158.5 146.6v.2l-.4 .1M158.6 148l.6 .3M158.7 147.9l.5 .4M158.7 146.5l.3 .1M158.9 146.4l-3 1.7M158.9 147.1l-.2 .5-.2 .1"/>
<path d="M158.9 146.8l.1 .1M158.9 146.8l-.5 .4M158.9 146.8v.3M158.9 147.1l.1 .1M158.9 147.8l.4 .3M159 146.6l-.9 .6M159 146.6h.1M159 147.7l.4 .3M159 146.9v.3M159.1 147.7h.2M159.2 148.5l.2 .2M159.2 148.3v.2"/>
<path d="M159.2 148.5l-.8-.4 1 .6M159.2 148.3h.1M159.3 148.1l-.1 .2M159.3 147.7l-.1-.1-1 .7-.2 .5 .3 .1v.2l-.3 .3-.6 .4M159.3 146.7l-.3 .2M159.3 147.7l.1 .1M159.4 148l-.1 .1M159.4 147.8v.2M160.1 147.1v1.1l-.7 .5M160.2 144.6l-2 1.2M160.2 141.7l.1 .2M160.3 141.9v5.2"/>
<path d="M291.2 191.7h-28v12"/>
<circle cx="187.4" cy="79.5" r=".18"/>
<circle cx="190.4" cy="81.2" r=".19"/>
<circle cx="135" cy="125.7" r=".2"/>
<circle cx="136.2" cy="124.9" r=".18"/>
<circle cx="137.4" cy="127.1" r=".18"/>
<circle cx="138.7" cy="126.3" r=".19"/>
<circle cx="151.8" cy="143.7" r=".16"/>
<circle cx="154.7" cy="145.3" r=".18"/>
<circle cx="156.9" cy="148.2" r=".16"/>
<circle cx="158.6" cy="147.3" r=".2"/>
</g>
<path d="M6.7 12.9h284.5v190.8h-284.5zM137.6 183.7v20M291.2 183.7h-185v20" fill="none" stroke="#000" stroke-width=".5"/>
<path d="M276.4 199.7v4M285 199.7v4" fill="none" stroke="#c0c0c0" stroke-width=".21"/>
<path d="M272.8 195.6h.1" fill="none" stroke="#c0c0c0" stroke-width=".25"/>
<path d="M190.9 60.2a.2 .2 0 0 1 .4 0 .2 .2 0 0 1-.4 0zM159.1 78.6a.2 .2 0 0 1 .4 0 .2 .2 0 0 1-.4 0z" fill="#000"/>
<g font-size="3.5">
<text x="9.6" y="16.6">SIRA</text>
<text x="10.8" y="20.2">NO</text>
<text x="26.2" y="18.4">KOD</text>
<text x="66.8" y="18.4">TANIM</text>
<text x="105.9" y="18.4">ADET</text>
<text x="12.2" y="25.1">1</text>
<text x="12.2" y="30">2</text>
<text x="21.3" y="25.1">3002010026</text>
<text x="21.3" y="30">3002010013</text>
<text x="39.7" y="25.1">İmbus Civata DIN 912 M8 x 25</text>
<text x="39.7" y="30">İmbus Civata DIN 912 M6 x 12</text>
<text x="108.2" y="25.1">16</text>
<text x="108.2" y="30">16</text>
<text x="12.2" y="34.8">3</text>
<text x="21.3" y="34.8">3002010025</text>
<text x="39.7" y="34.8">İmbus Civata DIN 912 M8 x 20</text>
<text x="109" y="34.8">4</text>
<text x="12.2" y="39.7">4</text>
<text x="21.3" y="39.7">3002042005</text>
<text x="39.7" y="39.7">SETSKUR M6X10</text>
<text x="108.2" y="39.7">16</text>
<text x="12.2" y="44.6">5</text>
<text x="21.3" y="44.6">3002012001</text>
<text x="39.7" y="44.6">SOK EMICI, M20x1,5 YUKSEK ENERJI</text>
<text x="109" y="44.6">1</text>
<text x="12.2" y="49.5">6</text>
<text x="21.3" y="49.5">3002003002</text>
<text x="39.7" y="49.5">TAVA SAG SOL ARABASI - HGH25HA</text>
<text x="109" y="49.5">4</text>
<text x="12.2" y="54.4">7</text>
<text x="12.2" y="59.3">8</text>
<text x="21.3" y="54.4">1188018001</text>
<text x="21.3" y="59.3">1188001012</text>
<text x="39.7" y="54.4">LİNEER RULMAN PLAKASI</text>
<text x="39.7" y="59.3">TAVA SAG SOL DAYAMA</text>
<text x="109" y="54.4">4</text>
<text x="109" y="59.3">1</text>
<text x="12.2" y="64.2">9</text>
<text x="21.3" y="64.2">1288015001</text>
<text x="39.7" y="64.2">REZISTANS ALT ŞASE</text>
<text x="109" y="64.2">1</text>
<text x="11.4" y="69.1">10</text>
<text x="21.3" y="69.1">1288015002</text>
<text x="39.7" y="69.1">TAVA ILERI GERI RAYI</text>
<text x="109" y="69.1">2</text>
<text x="11.4" y="74">11</text>
<text x="21.3" y="74">1288015003</text>
<text x="39.7" y="74">TAVA SAG SOL DAYAMA BAGLANTI PLAKASI</text>
<text x="109" y="74">1</text>
<text x="83.4" y="87.8">10</text>
<text x="84.4" y="106.1">9</text>
<text x="84.4" y="124.4">2</text>
<text x="84.4" y="142.8">7</text>
<text x="84.4" y="161.1">6</text>
<text x="103.7" y="172.8">5</text>
<text x="121.3" y="172.8">8</text>
<text x="139" y="172.8">3</text>
<text x="155.6" y="172.8">11</text>
</g>
<g font-size="3.2">
<text x="153.6" y="190.8">TAVA İLERİ GERİ ŞASESİ MONTAJI</text>
<text x="153.6" y="186.8">1288015000</text>
<text x="154.3" y="194.8">/</text>
<text x="154.3" y="198.8">/ HRC</text>
<text x="231.5" y="202.8">71240.29</text>
</g>
<g font-size="2.8">
<text x="263.7" y="186.7">Ü.Adet:</text>
<text x="263.9" y="190.5">Vers.:</text>
<text x="211.6" y="194.8">Hammadde Adı:</text>
<text x="138.3" y="202.8">SON KAYIT:</text>
<text x="163.4" y="202.8">21 Eylül 2017 Perşembe 08:36:45</text>
<text x="212.1" y="198.7">Sip. Ölçüsü:</text>
<text x="212.3" y="202.7">Ağırlık:</text>
</g>
<g font-size="2.6">
<text x="265.9" y="194.4">GENEL TOLERANS</text>
<text x="264.2" y="198.5">DIN 7168 m T</text>
<text x="264.3" y="202.6">ÖLÇEK</text>
<text x="277.6" y="202.6">1:50</text>
<text x="286.5" y="202.6">A4</text>
</g>
<g font-size="2.5">
<text x="138.3" y="190.5">Parça Adı:</text>
<text x="138.5" y="186.5">Parça Kodu:</text>
<text x="201.2" y="186.5">Ü.Kodu:</text>
<text x="138.3" y="194.5">Kaplama Şekli:</text>
<text x="138.3" y="198.6">Isıl İşlem:</text>
<text x="6.7" y="206.7">F:\My Backups\server yedek\ARGE\TASARIMLAR\PROJELER_01\</text>
</g>
</svg>
